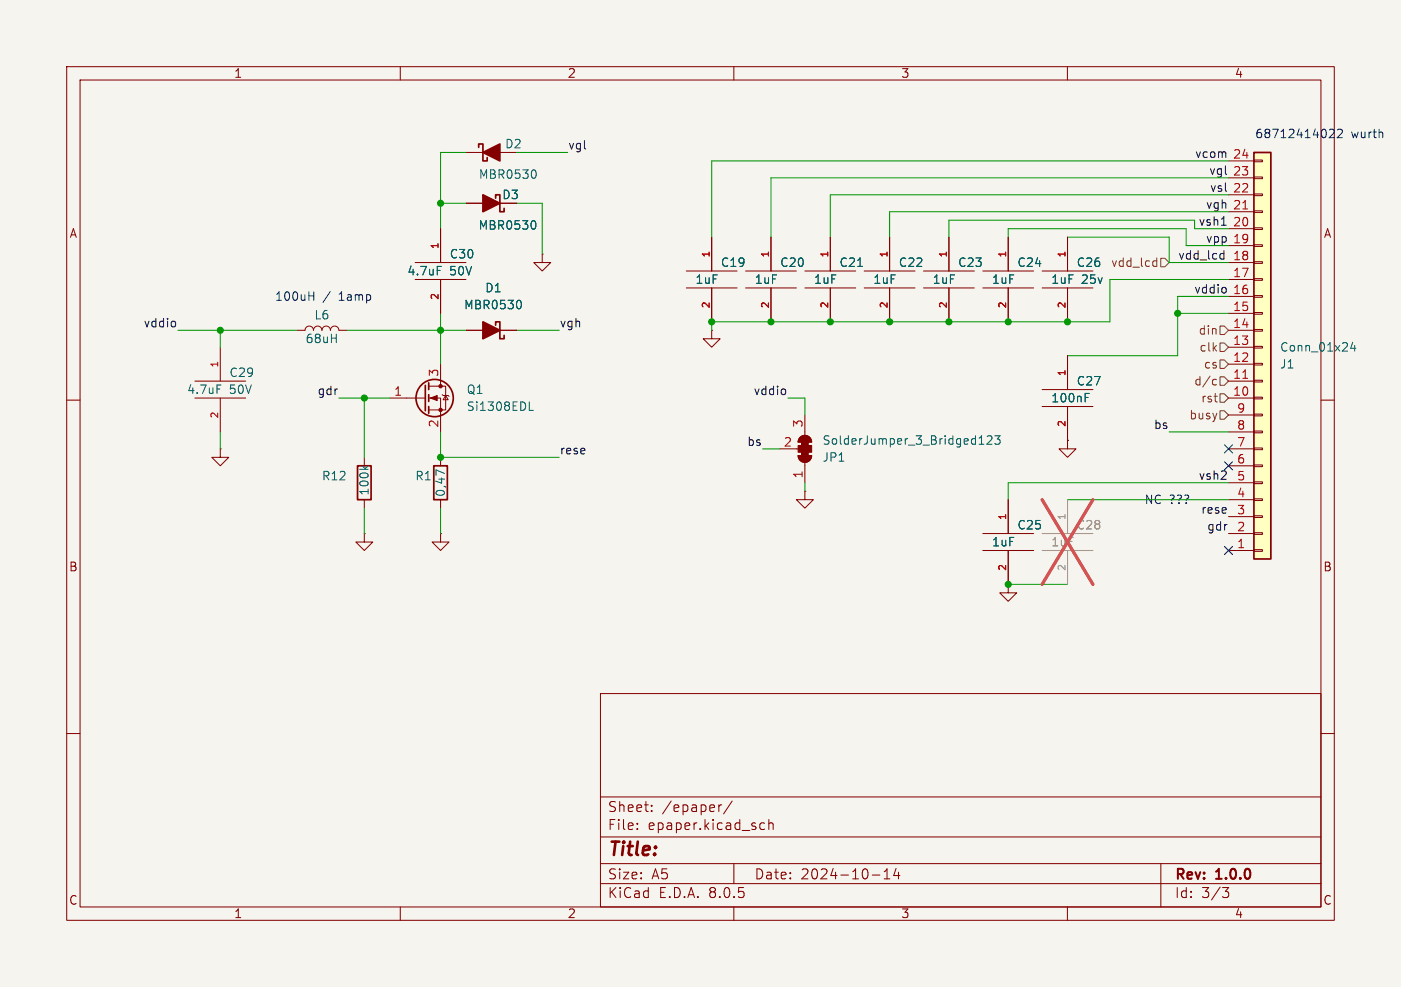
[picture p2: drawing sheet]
<svg xmlns="http://www.w3.org/2000/svg" width="210mm" height="148mm" viewBox="0 0 210 148" stroke-linecap="round" stroke-linejoin="round" font-family="sans-serif">
<path d="M0 0h210v148h-210z" fill="#f5f4ef" stroke="#f5f4ef" stroke-width=".15"/>
<g fill="none" stroke="#840000" stroke-width=".15">
<path d="M10 10h190v128h-190zM12 12h186v124h-186zM60 10v2M110 10v2M160 10v2M10 60h2M198 60h2M10 110h2M90 104h108v32h-108zM90 119.5h108M198 110h2M60 136v2"/>
<path d="M90 132.5h108M90 129.5h108M90 125.5h108M95.5 124.2v.2M95.5 123.5v.1M97.7 121.5v.2M97.7 120.8v.1M107.8 120.7v1M108.2 120.7l-.3 .1-.1 .2M109.8 120.1l-1.3 1.9M110 136v2M110 129.5v3"/>
<path d="M114 124.3h.6M114 123.5h.6M115.3 123.5a.37 .37 0 0 1 .6 .1v.8M115.3 122.9v1.5M130.8 131.2h1.1M132.5 131.8h.9M132.5 130.7l.5-.4v1.5M134.3 130.2l-.3 1.1h.9M134.7 130.8v1M160 136v2M174 129.5v6.5M183.3 133.1h.9l-.5 .6a.41 .41 0 0 1 .5 .2v.4l-.2 .2-.5 .1"/>
</g>
<path d="M188 22.9h2.5v60.9h-2.5z" fill="#ffffc2"/>
<g fill="none" stroke="#840000" stroke-width=".15">
<path d="M62.2 39.4h7.6M66 34.3v5.1M69.8 30.5h5.1M69.8 22.9h7.7M81.3 38.1v1.3h-1.3l1.3 1.2 1.2-1.2h-1.2M81.3 38.1h.1M106.7 35.6v5M115.6 35.6v5M124.5 35.6v5M133.3 35.6v5M142.2 35.6v5M151.1 35.6v5"/>
<path d="M160 35.6v5M184.1 39.4h3.9M184.1 36.8h3.9M184.1 34.3h3.9M184.1 31.8h3.9M184.1 29.2h3.9M184.1 26.7h3.9M184.1 24.1h3.9M188 24h1.2v.3h-1.2zM188 26.5h1.2v.3h-1.2zM188 29.1h1.2v.2h-1.2zM188 31.6h1.2v.3h-1.2z"/>
<path d="M188 34.2h1.2v.2h-1.2zM188 36.7h1.2v.3h-1.2zM188 39.2h1.2v.3h-1.2zM29.2 59.7h7.6M29.2 57.2h7.6M33 52.1v5.1M33 59.7v5.1M44.4 49.5h1.3a.64 .64 0 0 1 .7-.6 .64 .64 0 0 1 .6 .6 .64 .64 0 0 1 .6-.6 .64 .64 0 0 1 .7 .6 .64 .64 0 0 1 .6-.6 .64 .64 0 0 1 .6 .6 .64 .64 0 0 1 .7-.6 .64 .64 0 0 1 .6 .6h1.3M58.4 59.7h5.4M62.2 41.9h7.6M64.3 59.7h1.7v5.1M64.3 57.9h2.5v3.6h-2.5"/>
<path d="M66 41.9v5.1M66 54.6v3.3M66.3 59.2l.1 .1h.8l.1 .1M66.8 59.3l.4 .6h-.8zM69.8 49.5h7.7M102.9 43.2h7.6M102.9 40.6h7.6M106.7 49.5v1.3h-1.3l1.3 1.3 1.2-1.3h-1.2M106.7 49.5h.1M106.7 43.2v5.1M111.8 43.2h7.6M111.8 40.6h7.6"/>
<path d="M115.6 43.2v5.1M120.6 43.2h7.7M120.6 40.6h7.7M124.5 43.2v5.1M129.5 43.2h7.7M129.5 40.6h7.7M133.3 43.2v5.1M138.4 43.2h7.6M138.4 40.6h7.6M142.2 43.2v5.1M147.3 43.2h7.6M147.3 40.6h7.6"/>
<path d="M151.1 43.2v5.1M156.2 43.2h7.6M156.2 40.6h7.6M156.2 58.4h7.6M160 43.2v5.1M160 53.3v5.1M184.1 59.7h3.9M184.1 57.2h3.9M184.1 54.6h3.9M184.1 52.1h3.9M184.1 49.5h3.9M184.1 47h3.9"/>
<path d="M184.1 44.5h3.9M184.1 41.9h3.9M188 41.8h1.2v.2h-1.2zM188 44.3h1.2v.3h-1.2zM188 46.9h1.2v.2h-1.2zM188 49.4h1.2v.3h-1.2zM188 51.9h1.2v.3h-1.2zM188 54.5h1.2v.2h-1.2zM188 57h1.2v.3h-1.2zM188 59.6h1.2v.2h-1.2zM33 67.3v1.3h-1.3l1.3 1.3 1.3-1.3h-1.3M33 67.3h.1"/>
<path d="M54.6 68.6v1.3M54.6 74.9v1.3M66 68.6v1.3M66 74.9v1.3M116.8 67.3h2.8M119.6 68.3h2.1a1.02 1.02 0 0 1-1.1 1 1.02 1.02 0 0 1-1-1zM119.9 65.6a1.02 1.02 0 0 1 1.1-.2 1.02 1.02 0 0 1 .7 .9h-2.1zM120.6 73.7v1.2h-1.2l1.2 1.3 1.3-1.3h-1.3M120.6 73.7h.1M120.6 62.2v3.1M120.6 69.3v3.1M151.1 74.9v5.1"/>
<path d="M156.2 61h7.6M160 66v1.3h-1.3l1.3 1.3 1.3-1.3h-1.3M160 66h.1M160 61v5M184.1 77.5h3.9M184.1 74.9h3.9M184.1 72.4h3.9M184.1 69.9h3.9M184.1 67.3h3.9M184.1 64.8h3.9M184.1 62.2h3.9M188 62.1h1.2v.3h-1.2z"/>
<path d="M188 64.6h1.2v.3h-1.2zM188 67.2h1.2v.2h-1.2zM188 69.7h1.2v.3h-1.2zM188 72.3h1.2v.2h-1.2zM188 74.8h1.2v.3h-1.2zM188 77.3h1.2v.3h-1.2zM188 79.9h1.2v.2h-1.2zM54.6 80v1.3h-1.3l1.3 1.3 1.3-1.3h-1.3M54.6 80h.1M66 80v1.3h-1.2l1.2 1.3 1.3-1.3h-1.3M66 80h.1M147.3 82.6h7.6"/>
<path d="M147.3 80h7.6M151.1 87.6v1.3h-1.2l1.2 1.3 1.3-1.3h-1.3M151.1 87.6h.1M151.1 82.6v5M184.1 82.6h3.9M184.1 80h3.9M188 82.4h1.2v.3h-1.2z"/>
</g>
<g fill="none" stroke="#840000" stroke-width=".25">
<path d="M71.8 22.1v-.5h.6v2.5h.6v-.5M74.3 29.7v-.5h.6v2.6h.7v-.6M188 22.9h2.5v60.9h-2.5zM63.8 57.8v3.8M64.3 57.4v1M64.3 59.2v1M74.3 48.8v-.5h.6v2.5h.7v-.5M53.6 69.9h2v5h-2zM64.3 61v1M65 69.9h2.1v5h-2.1z"/>
<circle cx="65.2" cy="59.7" r="2.79"/>
</g>
<path d="M186.3 31.3h.7M186.3 56.7h.7" fill="none" stroke="#a90000" stroke-width=".15"/>
<g fill="none" stroke="#006464" stroke-width=".15">
<path d="M65.5 39.9h.7M80 33.1a.79 .79 0 0 1 0 1.3M80.1 25.5a.79 .79 0 0 1 0 1.2M128.6 39.9h.7M32.5 57.7h.6M77.8 45a.79 .79 0 0 1 0 1.3M162.7 59.6h.4M162.7 59h.6M202.8 51.3l-.3 .9h.8M203.1 51.8v.8M54.3 69.9l.5 .5M55.2 69.9l-.5 .4"/>
<path d="M66.6 71l-1.3-.5v.8M79.3 61.5h.6M146.8 66.6h.7M146.8 65.7l.3-.4v1.3M148 65.5l.5-.2 .1 .2 .1 .2-.8 .9h.8M149.1 65.3h.8l-.4 .5 .3 .2v.5l-.1 .1h-.4l-.2-.1"/>
</g>
<g fill="#840000" stroke="#840000" stroke-width=".15">
<path d="M120.1 67.8h1.1v.5h-1.1z"/>
<path d="M119.6 68.3h2.1a1.02 1.02 0 0 1-1.1 1 1.02 1.02 0 0 1-1-1z"/>
<path d="M119.6 66.8h2.1v1h-2.1z"/>
<path d="M120.1 66.3h1.1v.5h-1.1z"/>
<path d="M119.9 65.6a1.02 1.02 0 0 1 1.1-.2 1.02 1.02 0 0 1 .7 .9h-2.1z"/>
<path d="M64.5 59.7l1-.4v.8z"/>
<circle cx="66" cy="61.5" r=".25"/>
<circle cx="66" cy="57.9" r=".25"/>
</g>
<path d="M160 74.9v5.1M156.2 82.6h7.6M156.2 80h7.6M160 82.6v5" fill="none" stroke="#9c9b98" stroke-width=".15"/>
<path d="M156.2 74.9l7.6 12.7M163.8 74.9l-7.6 12.7" fill="none" stroke="#e65255" stroke-width=".46"/>
<g fill="#840000" stroke="#840000" stroke-width=".25">
<path d="M72.4 48.3l2.5 1.2-2.5 1.3z"/>
<path d="M72.4 29.2l2.5 1.3-2.5 1.3z"/>
<path d="M72.4 22.9l2.5-1.3v2.5z"/>
</g>
<path d="M173 39.1l.4 .1M173.4 38.7v1.2M173.4 39.9h-.4M174 38.7h.6l.7 .7-.7 .6h-.6zM181.9 57.7h.4M181.9 56.9h.4M182.9 56.5h.6l.6 .7-.6 .6h-.6zM182.9 48.9h.6l.6 .6-.6 .7h-.6zM182.9 59.1h.6l.6 .6-.6 .6h-.6zM182.9 51.4h.6l.6 .7-.6 .6h-.6zM182.9 54h.6l.6 .6-.6 .6h-.6zM182.9 61.6h.6l.6 .6-.6 .7h-.6z" fill="none" stroke="#725600" stroke-width=".15"/>
<path d="M183.1 33.8h.7M183.1 38l.4 .1M183.5 37.6v1.3M183.5 38.8l-.4 .1M26.2 48.2l.1 .2v.4l-.1 .2M117.6 58.4l.2 .2v.3l-.2 .2M183.7 43.2l.1 .1v.4l-.1 .2" fill="none" stroke="#0f0f0f" stroke-width=".15"/>
<path d="M199.3 19.4h.5l.2 .1v.2l-.8 .9h.8M200.5 19.5l.5-.1 .2 .1v.2l-.8 .9h.8M46.3 44.4h.7M47 43.8v1.2" fill="none" stroke="#0000c2" stroke-width=".15"/>
<g fill="none" stroke="#009600" stroke-width=".15">
<path d="M66 30.5h3.8M69.8 22.9h-3.8v11.4M77.5 30.5h3.8v7.6M77.5 22.9h7.6M151.1 35.6v-1.3h26.7v2.5h6.3M160 35.6h15.3v3.8h8.8M179.1 34.3h5M179.1 33h-36.9v2.6M184.1 29.2h-59.6v6.4M184.1 26.7h-68.5v8.9M184.1 31.8h-50.8v3.8M184.1 24.1h-77.4v11.5"/>
<path d="M26.7 49.5h17.7M33 49.5v2.6M50.8 59.7h7.6M52.1 49.5h17.7M54.6 59.7v8.9M66 47v7.6M77.5 49.5h6.3M118.1 59.7h2.5v2.5M176.5 47h7.6M184.1 41.9h-17.7v6.4h-59.7v1.2M184.1 44.5h-7.6v8.8h-16.5M33 64.8v2.5"/>
<path d="M54.6 76.2v3.8M66 64.8v3.8h17.8M66 76.2v3.8M114.3 67.3h2.5M120.6 72.4v1.3M160 74.9h24.1M175.3 64.8h8.8M184.1 72.4h-33v2.5M151.1 87.6h8.9"/>
</g>
<path d="M183.5 69.2l1.3 1.3M183.5 66.7l1.3 1.2M184.8 69.2l-1.3 1.3M184.8 66.7l-1.3 1.2M183.5 81.9l1.3 1.3M184.8 81.9l-1.3 1.3" fill="none" stroke="#000084" stroke-width=".15"/>
<g fill="#009600" stroke="#009600" stroke-width=".15">
<circle cx="124.5" cy="48.3" r=".46"/>
<circle cx="115.6" cy="48.3" r=".46"/>
<circle cx="66" cy="30.5" r=".46"/>
<circle cx="106.7" cy="48.3" r=".46"/>
<circle cx="133.3" cy="48.3" r=".46"/>
<circle cx="142.2" cy="48.3" r=".46"/>
<circle cx="160" cy="48.3" r=".46"/>
<circle cx="151.1" cy="48.3" r=".46"/>
<circle cx="151.1" cy="87.6" r=".46"/>
<circle cx="176.5" cy="47" r=".46"/>
<circle cx="54.6" cy="59.7" r=".46"/>
<circle cx="66" cy="68.6" r=".46"/>
<circle cx="66" cy="49.5" r=".46"/>
<circle cx="33" cy="49.5" r=".46"/>
</g>
<text font-size="2.8" fill="#840000" x="91" y="128.9">Title:</text>
<g font-size="2.1" fill="#840000">
<text x="91" y="124.7">File:</text>
<text x="91" y="122">Sheet:</text>
<text x="97.1" y="124.7">epaper.kicad_sch</text>
<text x="99.2" y="122">/epaper/</text>
<text x="91" y="134.9">KiCad</text>
<text x="91" y="132.1">Size:</text>
<text x="97.7" y="132.1">A5</text>
<text x="98.7" y="134.9">E.D.A.</text>
<text x="106.3" y="134.9">8.0.5</text>
<text x="113" y="132.1">Date:</text>
<text x="120" y="132.1">2024-10-14</text>
<text x="176" y="132.3">Rev:</text>
<text x="176" y="134.9">Id:</text>
<text x="180.1" y="134.9">3/3</text>
<text x="182.4" y="132.3">1.0.0</text>
</g>
<g font-size="1.8" fill="#840000">
<text x="35" y="11.9">1</text>
<text x="85" y="11.9">2</text>
<text x="135" y="11.9">3</text>
<text x="185" y="11.9">4</text>
<text x="10.3" y="35.9">A</text>
<text x="75.2" y="30.1">D3</text>
<text x="198.4" y="35.9">A</text>
<text x="10.3" y="85.9">B</text>
<text x="198.3" y="85.9">B</text>
<text x="10.3" y="135.9">C</text>
<text x="35" y="137.9">1</text>
<text x="85" y="137.9">2</text>
<text x="135" y="137.9">3</text>
<text x="185" y="137.9">4</text>
<text x="198.3" y="135.9">C</text>
</g>
<g font-size="1.8" fill="#006464">
<text x="75.6" y="22.5">D2</text>
<text x="71.7" y="27">MBR0530</text>
<text x="71.6" y="34.6">MBR0530</text>
<text x="61" y="41.5">4.7uF</text>
<text x="67.3" y="39">C30</text>
<text x="67.4" y="41.5">50V</text>
<text x="108" y="40.2">C19</text>
<text x="116.8" y="40.2">C20</text>
<text x="125.7" y="40.2">C21</text>
<text x="134.6" y="40.2">C22</text>
<text x="143.5" y="40.2">C23</text>
<text x="152.4" y="40.2">C24</text>
<text x="161.3" y="40.2">C26</text>
<text x="69.5" y="46.6">MBR0530</text>
<text x="72.6" y="44">D1</text>
<text x="104.1" y="42.8">1uF</text>
<text x="113" y="42.8">1uF</text>
<text x="121.9" y="42.8">1uF</text>
<text x="130.8" y="42.8">1uF</text>
<text x="139.7" y="42.8">1uF</text>
<text x="148.6" y="42.8">1uF</text>
<text x="157.5" y="42.8">1uF</text>
<text x="162.1" y="42.8">25v</text>
<text x="45.7" y="51.7">68uH</text>
<text x="47" y="48.1">L6</text>
<text x="191.8" y="52.9">Conn_01x24</text>
<text x="27.9" y="59.3">4.7uF</text>
<text x="34.3" y="56.7">C29</text>
<text x="34.4" y="59.3">50V</text>
<text x="69.9" y="59.3">Q1</text>
<text x="161.3" y="58">C27</text>
<text x="191.8" y="55.5">J1</text>
<text x="69.9" y="61.8">Si1308EDL</text>
<text x="157.5" y="60.6">100nF</text>
<text x="123.2" y="69.4">JP1</text>
<text x="123.2" y="66.9">SolderJumper_3_Bridged123</text>
<text x="48.2" y="72.2">R12</text>
<text x="55.5" y="74.4" transform="rotate(-90 55.5 74.4)">100k</text>
<text x="62.2" y="72.2">R1</text>
<text x="66.9" y="74.6" transform="rotate(-90 66.9 74.6)">0,47</text>
<text x="148.6" y="82.1">1uF</text>
<text x="152.4" y="79.6">C25</text>
</g>
<g font-size="1.8" fill="#0f0f0f">
<text x="85.1" y="22.5">vgl</text>
<text x="179" y="23.8">vcom</text>
<text x="181.2" y="26.3">vgl</text>
<text x="181.3" y="28.9">vsl</text>
<text x="180.7" y="31.4">vgh 21</text>
<text x="176.5" y="39">vdd_lcd</text>
<text x="180.7" y="36.5">vpp 19</text>
<text x="178.9" y="44.1">vddio</text>
<text x="21.4" y="49.2">vddio</text>
<text x="83.8" y="49.2">vgh</text>
<text x="47.5" y="59.3">gdr</text>
<text x="112.9" y="59.3">vddio</text>
<text x="172.9" y="64.4">bs</text>
<text x="83.8" y="68.2">rese</text>
<text x="111.9" y="67">bs</text>
<text x="179.6" y="72">vsh2</text>
<text x="180" y="77.1">rese</text>
<text x="180.9" y="79.7">gdr</text>
</g>
<g font-size="1.8" fill="#a90000">
<text x="184.7" y="23.9">24</text>
<text x="184.7" y="29">22</text>
<text x="184.7" y="26.4">23</text>
<text x="184.7" y="34">20</text>
<text x="184.7" y="41.7">17</text>
<text x="184.7" y="39.1">18</text>
<text x="184.7" y="46.7">15</text>
<text x="184.7" y="44.2">16</text>
<text x="184.7" y="51.8">13</text>
<text x="184.7" y="49.3">14</text>
<text x="59" y="59.4">1</text>
<text x="65.8" y="56.6" transform="rotate(-90 65.8 56.6)">3</text>
<text x="184.7" y="59.4">10</text>
<text x="184.7" y="56.9">11</text>
<text x="184.7" y="54.4">12</text>
<text x="65.8" y="64.2" transform="rotate(-90 65.8 64.2)">2</text>
<text x="120.4" y="64.2" transform="rotate(-90 120.4 64.2)">3</text>
<text x="185.3" y="64.5">8</text>
<text x="185.3" y="62">9</text>
<text x="117.4" y="67.1">2</text>
<text x="120.4" y="71.8" transform="rotate(-90 120.4 71.8)">1</text>
<text x="185.3" y="69.6">6</text>
<text x="185.3" y="67.1">7</text>
<text x="185.3" y="77.2">3</text>
<text x="185.3" y="74.7">4</text>
<text x="185.3" y="72.1">5</text>
<text x="185.3" y="82.3">1</text>
<text x="185.3" y="79.8">2</text>
</g>
<g font-size="1.8" fill="#0000c2">
<text x="188.1" y="20.9">68712414022</text>
<text x="202.5" y="20.9">wurth</text>
<text x="41.1" y="45.3">100uH</text>
<text x="48.4" y="45.3">/</text>
<text x="50.9" y="45.3">1amp</text>
<text x="171.5" y="75.8">NC ???</text>
</g>
<text font-size="1.8" fill="#009600" x="179.6" y="33.9">vsh1</text>
<g font-size="1.8" fill="#725600">
<text x="166.5" y="40.2">vdd_lcd</text>
<text x="179.6" y="50.4">din</text>
<text x="179.7" y="52.9">clk</text>
<text x="178.9" y="58">d/c</text>
<text x="180.4" y="55.5">cs</text>
<text x="178.2" y="63.1">busy</text>
<text x="179.9" y="60.6">rst</text>
</g>
<g font-size="1.8" fill="#939391">
<text x="157.5" y="82.1">1uF</text>
<text x="161.3" y="79.6">C28</text>
</g>
<g font-size="1.4" fill="#a90000">
<text x="65.8" y="37.4" transform="rotate(-90 65.8 37.4)">1</text>
<text x="106.4" y="38.7" transform="rotate(-90 106.4 38.7)">1</text>
<text x="115.3" y="38.7" transform="rotate(-90 115.3 38.7)">1</text>
<text x="124.2" y="38.7" transform="rotate(-90 124.2 38.7)">1</text>
<text x="133.1" y="38.7" transform="rotate(-90 133.1 38.7)">1</text>
<text x="142" y="38.7" transform="rotate(-90 142 38.7)">1</text>
<text x="150.9" y="38.7" transform="rotate(-90 150.9 38.7)">1</text>
<text x="159.8" y="38.7" transform="rotate(-90 159.8 38.7)">1</text>
<text x="65.8" y="45.1" transform="rotate(-90 65.8 45.1)">2</text>
<text x="106.4" y="46.3" transform="rotate(-90 106.4 46.3)">2</text>
<text x="115.3" y="46.3" transform="rotate(-90 115.3 46.3)">2</text>
<text x="124.2" y="46.3" transform="rotate(-90 124.2 46.3)">2</text>
<text x="133.1" y="46.3" transform="rotate(-90 133.1 46.3)">2</text>
<text x="142" y="46.3" transform="rotate(-90 142 46.3)">2</text>
<text x="150.9" y="46.3" transform="rotate(-90 150.9 46.3)">2</text>
<text x="159.8" y="46.3" transform="rotate(-90 159.8 46.3)">2</text>
<text x="32.8" y="55.2" transform="rotate(-90 32.8 55.2)">1</text>
<text x="159.8" y="56.5" transform="rotate(-90 159.8 56.5)">1</text>
<text x="32.8" y="62.8" transform="rotate(-90 32.8 62.8)">2</text>
<text x="159.8" y="64.1" transform="rotate(-90 159.8 64.1)">2</text>
<text x="150.9" y="78.1" transform="rotate(-90 150.9 78.1)">1</text>
<text x="150.9" y="85.7" transform="rotate(-90 150.9 85.7)">2</text>
</g>
<g font-size="1.4" fill="#a5a4a2">
<text x="159.8" y="78.1" transform="rotate(-90 159.8 78.1)">1</text>
<text x="159.8" y="85.7" transform="rotate(-90 159.8 85.7)">2</text>
</g>
</svg>
